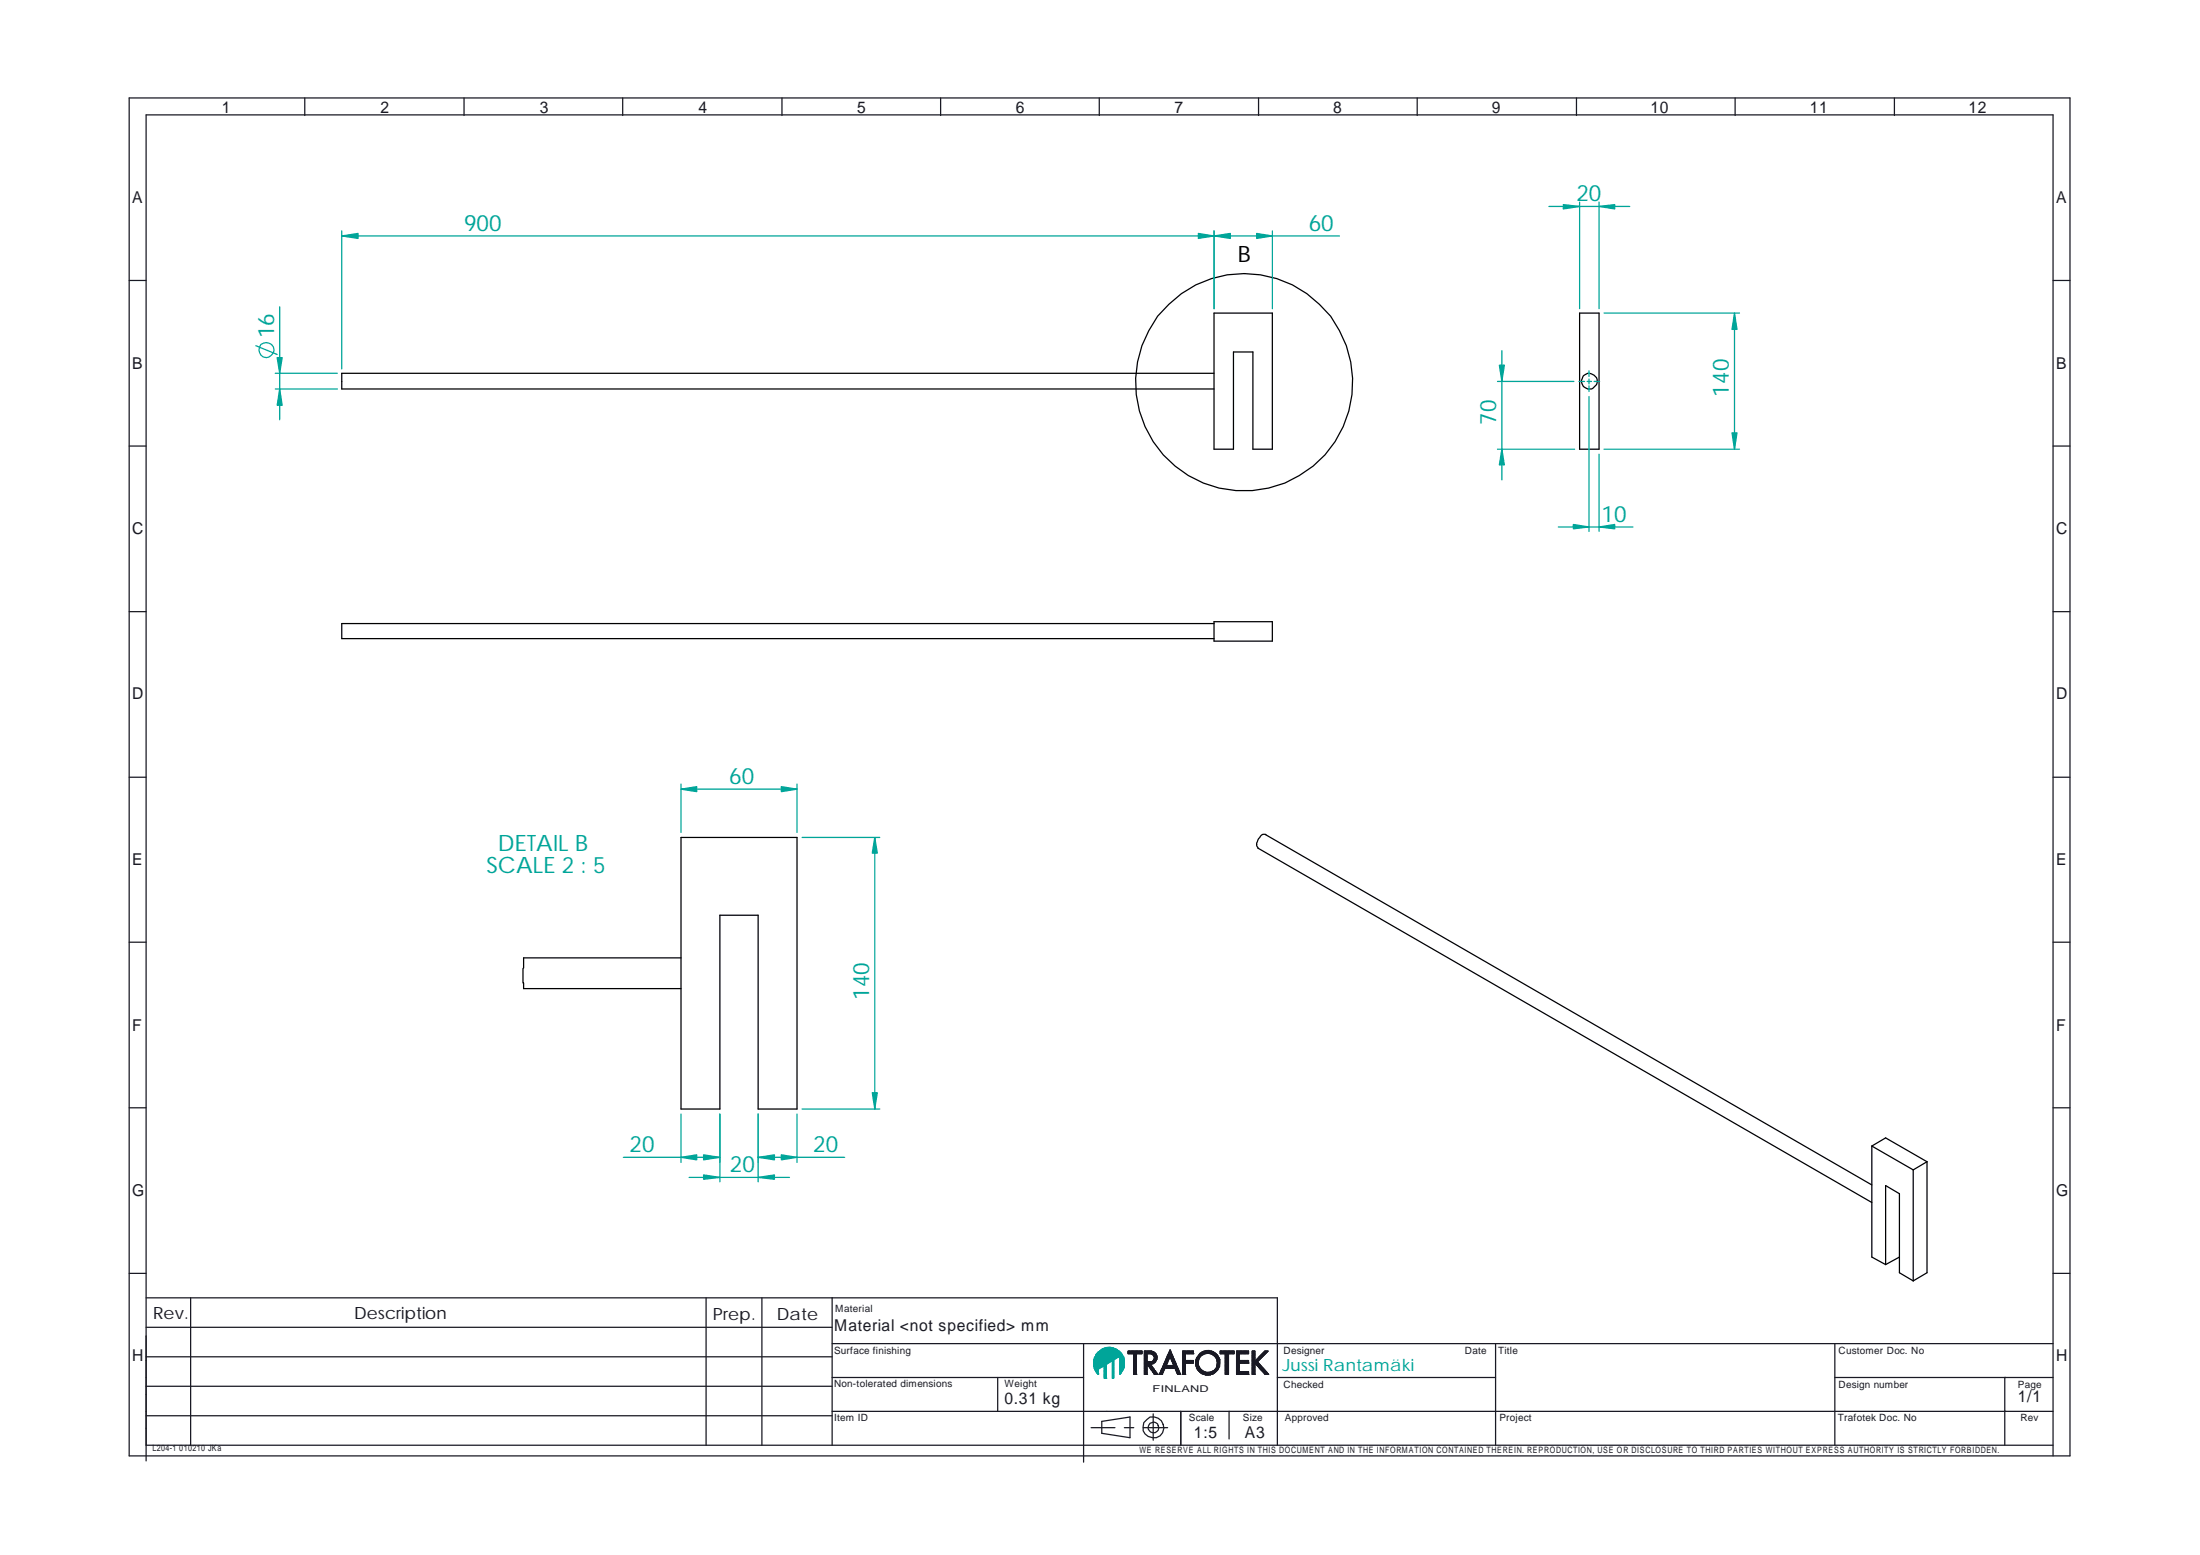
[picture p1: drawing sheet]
<svg xmlns="http://www.w3.org/2000/svg" width="297mm" height="210mm" viewBox="0 0 297 210" stroke-linecap="round" stroke-linejoin="round" font-family="sans-serif">
<g fill="none" stroke="#191924" stroke-width=".17">
<path d="M17.4 13.2h262.1v183.3h-262.1zM41.1 13.2v2.4M62.7 13.2v2.4M84.1 13.2v2.4M105.6 13.2v2.4M127 13.2v2.4M148.4 13.2v2.4M169.9 13.2v2.4M191.3 13.2v2.4M212.9 13.2v2.4M234.3 13.2v2.4M255.8 13.2v2.4"/>
<path d="M17.4 37.9h2.3M277.2 37.9h2.3M17.4 60.2h2.3M277.2 60.2h2.3M17.4 82.6h2.3M277.2 82.6h2.3M17.4 104.9h2.3M277.2 104.9h2.3M17.4 127.2h2.3M277.2 127.2h2.3M17.4 149.5h2.3M277.2 149.5h2.3"/>
<path d="M17.4 171.9h2.3M19.7 175.2h152.8v19.9M19.7 179.2h92.7M25.7 175.2v19.9M95.3 175.2v19.9M102.9 175.2v19.9M112.4 175.2v19.9M277.2 171.9h2.3M19.7 183.1h92.7M19.7 187.1h92.7M19.7 191.1h92.7M19.7 195.1h257.5"/>
<path d="M112.4 190.5h164.8M112.4 185.9h33.9M112.4 181.4h164.8M134.7 185.9v4.6M146.3 181.4v16M147.3 192.7h3.2M148.8 191.9l3.8-.6v2.8l-3.8-.6zM151.8 192.7h1.3M152.3 182.7h.8M152.4 182.4l-.1 .1M152.5 182.4l-.2 .2M152.6 182.4l-.3 .2"/>
<path d="M152.7 182.4l-.4 .3M152.7 182.4l-.3 .3M152.8 182.4l-.3 .3M153.1 185.5h.4M153.1 182.7v2.8M153.2 182.4l-.3 .3 .3-.3-.4 .3 .3-.3-.4 .3 .2-.3-.3 .3M153.3 182.4l-.3 .3M153.4 182.4l-.3 .3M153.4 182.9l-.3 .3 .3-.4-.3 .3M153.4 183l-.3 .3M153.4 183.1l-.3 .3M153.4 183.1l-.3 .4"/>
<path d="M153.4 183.2l-.3 .4M153.4 183.3l-.3 .4M153.4 183.4l-.3 .3M153.4 183.5l-.3 .3M153.4 183.6l-.3 .3M153.4 183.7l-.3 .3M153.4 183.7l-.3 .4M153.4 183.8l-.3 .4M153.4 184l-.3 .3 .3-.4-.3 .3M153.4 184.1l-.3 .3M153.4 184.2l-.3 .3M153.4 184.2l-.3 .4"/>
<path d="M153.4 184.3l-.3 .4M153.4 184.5l-.3 .3 .3-.4-.3 .4M153.4 184.6l-.3 .3M153.4 184.7l-.3 .3M153.4 184.8l-.3 .3M153.4 184.8l-.3 .4M153.4 184.9l-.3 .4M153.4 185.1l-.3 .3 .3-.4-.3 .3M153.4 185.2l-.3 .3M153.4 185.3l-.2 .2M153.4 185.4l-.1 .1M153.5 182.4l-.4 .4"/>
<path d="M153.6 182.4l-.5 .5M153.7 182.4l-.6 .6M153.8 182.4l-.7 .7M153.8 182.4l-.3 .3M153.9 182.4l-.3 .3M154.2 182.4v.3h-.8v2.8M154.2 182.4h-1.9v.3M154.2 182.4l-.4 .3 .2-.3-.3 .3M154.2 182.4l-.3 .3 .3-.2-.2 .2 .2-.1-.1 .1 .1-.1M154.3 192.7h3.3M154.5 185.5h.4M154.6 182.4l-.1 .1"/>
<path d="M154.7 182.4l-.2 .2M154.9 191.6l.4-.3a1.44 1.44 0 0 1 1.8 1.8 1.44 1.44 0 0 1-2.5 .5l-.3-.5v-.6l.1-.5zM154.9 183.8h.5M154.9 182.4l-.4 .3 .3-.3-.3 .2M154.9 182.8l-.4 .3M154.9 182.9l-.4 .3M154.9 183l-.4 .3M154.9 183.1l-.4 .3M154.9 183.1l-.4 .4M154.9 183.2l-.4 .4M154.9 183.3l-.4 .4M154.9 183.5l-.4 .3 .4-.4-.4 .3"/>
<path d="M154.9 183.6l-.4 .3M154.9 183.7l-.4 .3M154.9 183.7l-.4 .4M154.9 183.8l-.4 .4M154.9 184.2l-.4 .4M154.9 184.3l-.4 .4M154.9 184.4l-.4 .4M154.9 184.6l-.4 .3 .4-.4-.4 .3M154.9 184.7l-.4 .3M154.9 184.8l-.4 .3M154.9 184.8l-.4 .4M154.9 184.9l-.4 .4"/>
<path d="M154.9 185.1l-.4 .3 .4-.4-.4 .3M154.9 185.2l-.4 .3M154.9 185.3l-.3 .2M154.9 185.3l-.2 .2M154.9 185.4l-.1 .1M154.9 184.2v1.3M154.9 184.2l1 1.3M154.9 182.4l-.4 .4M154.9 184.2l.3-.4-.7 .7 .6-.7-.6 .6 .5-.6-.5 .5M154.9 184.2l.4-.4-.4 .4M155 182.4l-.5 .5M155.1 182.4l-.6 .6"/>
<path d="M155.1 182.7l.4-.3-.2 .3M155.2 184.5l.2-.2-.2 .3M155.3 184.2h.1M155.3 184.2l1 1.3M155.3 184.2l-.2 .1M155.4 182.7a.55 .55 0 0 1 .5 .6 .55 .55 0 0 1-.5 .5M155.4 182.4a.89 .89 0 0 1 .8 .9 .89 .89 0 0 1-.8 .9M155.4 182.7h-.5v1.1M155.4 182.4h-.9v3.1M155.4 182.4l-.5 .3 .3-.3-.7 .7M155.4 182.7l.3-.2-.3 .2M155.4 183.8l-.4 .4"/>
<path d="M155.4 184.2l-.3 .2 .3-.2-.2 .3M155.4 184.2l-.2 .3M155.4 184.4l-.1 .2M155.5 183.8l-.5 .4M155.5 184.1l.7-.6-.6 .6M155.5 184.4l-.2 .3 .2-.2-.1 .3M155.6 182.5l-.2 .2M155.6 183.7l-.6 .6 1.2-1.1-.8 1M155.6 184.5l-.2 .3M155.6 184.6l-.2 .2M155.6 185.1l.3-.2-.3 .3M155.7 184.7l-.3 .2"/>
<path d="M155.7 184.8l-.2 .1M155.7 190.9v3.5M155.8 182.5l-.3 .2M155.8 182.6l-.3 .2M155.8 183l.2-.3-.2 .4M155.8 183.5l.4-.4-.4 .5M155.8 184.8l-.3 .2 .3-.2-.2 .3M155.8 185.4l.2-.2-.1 .2M155.9 185.5h.5M155.9 182.6l-.3 .2M155.9 184.8l-.3 .3M155.9 185l-.2 .2"/>
<path d="M156 182.6l-.3 .3M156 182.7l-.3 .3M156 185l-.3 .3M156 185.1l-.2 .2 .2-.2M156 182.8l-.2 .3M156 183.8l-.1 .1M156.1 183.6l-.4 .5M156.1 183.7l-.3 .3M156.1 185.3l-.2 .2M156.1 185.3l-.1 .2 .2-.2-.2 .2 .2-.1-.1 .1M156.2 183l-.3 .3 .2-.3-.2 .2 .2-.4-.3 .3M156.2 183.1l-.3 .3"/>
<path d="M156.2 183.4l-.8 .8 .8-.9-.8 .9M156.3 185.4l-.1 .1M156.5 185.5h.5M156.7 185.1l.9-.8-.9 .9M157.1 185.2l-.4 .3M157.1 185.3l-.3 .2M157.1 185l-.5 .5M157.2 184.8l-.7 .6M157.2 184.7l-.6 .6M157.2 184.8l-.7 .7M157.3 184.7h1.4M157.3 184.7l-.4 .8 .1-.1"/>
<path d="M157.3 184.7l.3-.4-1 1M157.5 184.3h1M157.5 184.3l.5-1.2 .5 1.2M157.5 184.2l-.7 .6M157.5 184.3l-.7 .6M157.5 184.3l-.8 .7M157.6 183.1l.6-.5-.7 .7M157.6 184.1l-.7 .7M157.6 184l-.6 .7M157.6 183.8l-.6 .7M157.6 183.9l-.6 .7M157.6 182.9l.5-.3-.5 .4"/>
<path d="M157.6 183.7l-.5 .7M157.7 183.7l-.6 .6M157.7 183.6l-.6 .6M157.7 184.3l-.3 .4M157.8 182.6l.3-.2-.3 .3M157.8 183.5l-.7 .7M157.8 184.3l-.3 .4M157.9 183.2l-.7 .7M157.9 183.3l-.8 .8M157.9 183.1l-.6 .7M157.9 184.3l-.3 .4 .4-.4-.4 .4M158 182.2l-1.5 3.3"/>
<path d="M158 182.2l1.3 3.3M158 182.3l-.1 .1M158 182.4l-.2 .2M158 182.2v.1M158 182.3l-.1 .2M158.1 182.5l-.4 .3M158.1 184.3l-.4 .4M158.2 182.7l-.8 .8M158.2 182.8l-.8 .8M158.2 182.6l-.6 .5M158.2 184.3l-.4 .4M158.2 184.7l.5-.6-.5 .6"/>
<path d="M158.2 182.9l-.2 .2M158.2 183l-.2 .2M158.2 182.8l-.9 .9M158.2 184.3l-.3 .4M158.3 183.1l-.2 .2M158.3 183.1l-.2 .3M158.3 183l-.2 .2M158.3 184.3l-.3 .4M158.4 183.1l-.2 .3M158.4 183.2l-.2 .3M158.4 183.3l-.2 .3M158.4 184.3l-.3 .4 .4-.4"/>
<path d="M158.4 184.7l.4-.5-.3 .5 .3-.4-.2 .4 .3-.3-.2 .3M158.5 183.4l-.3 .3M158.5 183.5l-.3 .2M158.5 183.6l-.3 .2M158.6 183.6l-.3 .2M158.6 183.7l-.3 .2M158.6 183.7l-.3 .3M158.7 184.7l.3 .8M158.7 183.7l-.3 .3M158.7 183.8l-.3 .3M158.7 183.9l-.3 .3M158.7 184l-.2 .2"/>
<path d="M158.7 184.2l-.4 .5 .5-.5M158.9 184.5l-.2 .3M159 185.5h.4M159 184.6l-.3 .2M159 184.7l-.3 .2M159 184.8l-.3 .2M159.1 184.8l-.3 .2M159.1 184.8l-.3 .3M159.1 184.9l-.3 .3M159.2 184.9l-.3 .3M159.2 185l-.3 .3M159.2 185.1l-.3 .2"/>
<path d="M159.3 185.2l-.3 .2M159.3 185.3l-.3 .2M159.3 185.3l-.2 .2 .2-.2-.1 .2 .1-.1v.1M159.4 190.5v4.6M159.7 185.5h.4M159.7 185.5l.3-.2-.2 .2 .2-.2-.1 .2 .1-.1-.1 .1M159.8 182.4l-.1 .1M160 183.7h1.1M160 182.8l-.3 .3M160 183l-.3 .3M160 183.1l-.3 .3M160 183.1l-.3 .4"/>
<path d="M160 183.4l-.3 .3 .3-.4-.3 .4M160 183.6l-.3 .3M160 183.7l-.3 .3M160 183.7l-.3 .4 .4-.4M160 184.1l-.3 .3M160 184.2l-.3 .3M160 184.2l-.3 .4M160 184.5l-.3 .3 .3-.4-.3 .4M160 184.6l-.3 .3M160 184.7l-.3 .3M160 184.8l-.3 .3M160 182.9l-.3 .3"/>
<path d="M160 183.2l-.3 .4M160 183.5l-.3 .3M160 184.3l-.3 .4M160 184.8l-.3 .4M160 185l-.3 .3 .3-.4-.3 .4M160 185.1l-.3 .3M160 185.2l-.3 .3M160.2 182.4l-.5 .5 .4-.5-.4 .4 .3-.4-.3 .3 .2-.3-.2 .2 .2-.2-.2 .2M160.3 182.4l-.6 .6M160.4 182.4l-.7 .7M160.4 183.7l-.7 .6 .6-.6-.6 .5 .5-.5-.5 .5M160.4 182.4l-.3 .3"/>
<path d="M160.6 183.7l-.4 .3 .2-.3-.3 .3M160.7 183.7l-.3 .3M160.8 182.4l-.4 .3 .2-.3-.3 .3 .2-.3-.3 .3M160.8 183.7l-.4 .3M160.9 183.7l-.4 .3M160.9 182.4l-.4 .3M161 182.4l-.4 .3M161 182.4l-.3 .3M161.1 182.4h-1.4v3.1M161.1 182.4v.3M161.1 183.7v.3h-1.1v1.5M161.1 182.4l-.2 .3 .2-.2-.1 .2 .1-.1-.1 .1 .1-.1"/>
<path d="M161.1 183.7l-.4 .3 .3-.3-.4 .3M161.1 182.4l-.3 .3M161.1 183.7l-.2 .3 .2-.3-.1 .3 .1-.2-.1 .2 .1-.1M161.2 182.7h-1.2v1M161.5 184.6l.3-.3-.3 .4M161.7 184.9l.3-.2-.2 .2M161.8 183.8l-.3 .4 .3-.2-.3 .3 .3-.2-.3 .3 .3-.2-.3 .3 .3-.3M161.8 183.6l-.3 .4 .3-.3M161.8 183.7l-.3 .4M161.9 183.5l-.4 .4M161.9 184.4l-.3 .3M161.9 184.5l-.3 .3"/>
<path d="M161.9 184.6l-.3 .2M162 183.3l-.5 .5M162 184.6l-.3 .2M162.1 182.7a1.63 1.63 0 0 1 2.4 .5 1.63 1.63 0 0 1-.9 2.3 1.61 1.61 0 0 1-2-.7 1.61 1.61 0 0 1 .5-2.1zM162.1 183.1l-.6 .6M162.1 182.6l-.3 .4M162.1 185.3l.2-.3-.2 .3M162.1 184.8l-.3 .2M162.1 184.8l-.2 .2M162.1 184.8l-.2 .3 .2-.2-.1 .3M162.2 182.6l-.5 .5M162.2 184.9l-.2 .3"/>
<path d="M162.2 185l-.2 .2M162.3 182.5l-.7 .7M162.4 182.5l-.9 .8M162.5 182.5l-1 .9M162.5 185.1l-.4 .2M162.6 182.4l-1.1 1.1M162.6 185.2l-.3 .2M162.6 182.7l.5-.4-.4 .4M162.6 185.2l-.2 .2 .3-.2M162.7 185.3l-.2 .2M162.8 182.4l-1.3 1.3 1.2-1.3-1.2 1.2M162.8 182.6l.4-.3-.4 .4"/>
<path d="M162.8 185.3l-.2 .2 .4-.2-.3 .3 .4-.3-.3 .3 .4-.3-.3 .3 .3-.3M162.9 182.3l-.7 .7M163 182.3l-.5 .5M163.3 182.3l-.4 .3M163.3 182.4l-.2 .2 .4-.2-.3 .2 .4-.2M163.3 185.3l-.3 .3M163.4 182.7l.3-.2-.2 .2M163.5 185.2l-.4 .4M163.5 185.5l1.2-1.1-1.1 1.1M163.6 182.4l-.3 .2M163.6 182.4l-.3 .3M163.6 185.2l-.4 .4 .5-.4"/>
<path d="M163.7 182.4l-.3 .3M163.7 182.5l-.3 .2M163.8 182.5l-.2 .2M163.8 182.6l-.2 .2M163.8 185l-.6 .6M164 182.6l-.3 .2M164.1 182.6l-.4 .3M164.1 182.7l-.2 .2M164.2 182.7l-.3 .3M164.2 182.8l-.2 .2M164.3 182.8l-.3 .3M164.3 184.5l.4-.4-.4 .5"/>
<path d="M164.3 182.9l-.2 .2 .2-.1M164.3 184.2l.4-.3-.4 .4M164.4 183l-.2 .2 .2-.1M164.4 183.1l-.2 .2M164.4 183.1l-.1 .2 .2-.2-.2 .3M164.4 184.9l-.4 .4M164.5 183.2l-.2 .3M164.5 184.7l-.7 .7M164.5 184.8l-.6 .5M164.6 183.2l-.3 .3M164.6 183.4l-.3 .3 .3-.4-.3 .3M164.6 184.5l-.9 1"/>
<path d="M164.6 184.6l-.9 .9M164.7 183.5l-.4 .2M164.7 183.5l-.4 .3 .4-.2-.3 .4M164.7 183.7l-.4 .4M164.7 183.8l-.4 .4M164.7 184l-.4 .4M164.7 184.2l-.5 .6M164.7 184.3l-1.3 1.3 1.3-1.4-1.4 1.4M164.8 182.7h.6M164.8 182.5v-.1v.2l.1-.2-.1 .2 .2-.2-.2 .3M165.1 182.4l-.3 .3M165.2 182.4l-.4 .3"/>
<path d="M165.3 182.4l-.4 .3M165.4 182.4l-.4 .3M165.4 182.7v2.8M165.4 182.7l.5-.3-.5 .4 .5-.4-.5 .5 .6-.5-.6 .6 .7-.6-.2 .3M165.7 182.4l-.3 .3 .2-.3-.4 .3 .2-.3-.3 .3M165.8 182.4l-.4 .3M165.9 182.7v2.8h-.5M165.9 183.3l-.5 .4 .5-.5-.5 .4M165.9 182.7l-.5 .4M165.9 182.8l-.5 .3M165.9 182.9l-.5 .3M165.9 183l-.5 .3"/>
<path d="M165.9 183.1l-.5 .3M165.9 183.1l-.5 .4M165.9 183.4l-.5 .3M165.9 183.5l-.5 .3M165.9 183.6l-.5 .3M165.9 183.7l-.5 .3M165.9 183.8l-.5 .4 .5-.5-.5 .4M165.9 183.9l-.5 .3M165.9 184l-.5 .3M165.9 184.1l-.5 .3M165.9 184.2l-.5 .3M165.9 184.2l-.5 .4"/>
<path d="M165.9 184.4l-.5 .4 .5-.5-.5 .4M165.9 184.5l-.5 .3M165.9 184.6l-.5 .3M165.9 184.7l-.5 .3M165.9 184.8l-.5 .3M165.9 184.9l-.5 .4 .5-.5-.5 .4M165.9 185l-.5 .3M165.9 185.1l-.5 .3M165.9 185.4l-.2 .1 .2-.2-.3 .2 .3-.2-.4 .2 .4-.3-.5 .3M165.9 190.5v3.7M166.2 182.4l-.3 .3M166.3 182.4l-.4 .3"/>
<path d="M166.4 182.4l-.4 .3M166.5 182.4l-.4 .3M166.6 182.4v.3h-.7M166.6 182.4h-1.8v.3M166.6 182.4l-.4 .3M166.6 182.5l-.2 .2M166.6 182.6l-.1 .1 .1-.1-.1 .1M167 185.5h1.7M167 182.4v.1M167.1 182.4l-.1 .2M167.2 182.4l-.2 .2M167.3 183.7h1.3"/>
<path d="M167.3 185.2h1.3M167.3 182.9l-.3 .3M167.3 183.4l-.3 .3M167.3 182.4l-.3 .3 .4-.3-.4 .4M167.3 182.8l-.3 .3M167.3 183l-.3 .3M167.3 183.1l-.3 .3M167.3 183.1l-.3 .4M167.3 183.2l-.3 .4M167.3 183.3l-.3 .4M167.3 183.5l-.3 .3M167.3 183.7l-.3 .3 .3-.4-.3 .3"/>
<path d="M167.3 184.1l-.3 .3M167.3 184.2l-.3 .3M167.3 184.2l-.3 .4M167.3 184.3l-.3 .4M167.3 184.4l-.3 .4M167.3 184.5l-.3 .3M167.3 184.6l-.3 .3M167.3 184.8l-.3 .3 .3-.4-.3 .3M167.3 184.8l-.3 .4M167.3 184.9l-.3 .4M167.3 185l-.3 .3M167.3 185.1l-.3 .3"/>
<path d="M167.3 185.2l-.3 .3M167.4 183.7l-.4 .4M167.5 183.7l-.5 .5M167.5 182.4l-.5 .5M167.6 183.7l-.6 .5M167.6 182.4l-.6 .6M167.6 185.2l-.4 .3 .3-.3-.5 .3M167.6 185.2l-.3 .3M167.7 183.7l-.7 .6M167.7 185.2l-.3 .3M167.8 182.4l-.4 .3 .2-.3-.6 .7M167.8 183.7l-.3 .3"/>
<path d="M167.8 185.2l-.3 .3M167.9 182.4l-.3 .3M167.9 183.7l-.3 .3M168 182.4l-.4 .3M168 183.7l-.4 .3M168.1 182.4l-.4 .3M168.1 185.2l-.4 .3 .3-.3-.4 .3 .3-.3-.3 .3M168.2 183.7l-.3 .3 .2-.3-.4 .3M168.2 185.2l-.3 .3M168.3 183.7l-.3 .3M168.3 185.2l-.3 .3M168.4 182.4l-.3 .3 .2-.3-.3 .3 .2-.3-.4 .3"/>
<path d="M168.4 183.7l-.3 .3M168.5 182.4l-.4 .3M168.5 183.7l-.4 .3M168.6 182.4v.3h-1.3v1M168.6 182.4h-1.6v3.1M168.6 183.7v.3M168.6 185.2v.3M168.6 185.2l-.5 .3 .3-.3-.3 .3M168.6 182.6l-.1 .1 .1-.1-.2 .1 .2-.2-.3 .2M168.6 182.4l-.4 .3M168.6 183.7l-.4 .3M168.6 183.7l-.3 .3 .3-.3-.2 .3 .2-.2"/>
<path d="M168.6 183.9l-.1 .1M168.6 185.3l-.3 .2M168.6 185.3l-.2 .2M168.6 185.4l-.1 .1M168.7 184h-1.4v1.2M169.1 185.5h.4M169.1 184.1l1.7-1.7h.4l-1.7 1.7M169.2 182.4l-.1 .1M169.2 182.4l-.1 .2M169.3 182.4l-.2 .2M169.4 182.4h-.3v3.1M169.4 182.4v1.3"/>
<path d="M169.4 185.5v-1.5l1.5 1.5M169.4 184.2l-.3 .3M169.4 182.4l-.3 .3M169.4 182.6l-.3 .3 .3-.4-.3 .3M169.4 182.6l-.3 .4M169.4 182.7l-.3 .4M169.4 182.8l-.3 .3M169.4 182.9l-.3 .3M169.4 183l-.3 .3M169.4 183.1l-.3 .3M169.4 183.1l-.3 .4M169.4 183.2l-.3 .4"/>
<path d="M169.4 183.3l-.3 .4M169.4 183.4l-.3 .3M169.4 183.5l-.3 .3M169.4 183.7l-.3 .3 .3-.4-.3 .3M169.4 184.1l-.3 .3M169.4 184.2l-.3 .4M169.4 184.3l-.3 .4M169.4 184.4l-.3 .4M169.4 184.5l-.3 .3M169.4 184.6l-.3 .3M169.4 184.8l-.3 .3 .3-.4-.3 .3M169.4 184.8l-.3 .4"/>
<path d="M169.4 184.9l-.3 .4M169.4 185l-.3 .3M169.4 185.1l-.3 .3M169.4 185.2l-.3 .3M169.4 185.3l-.2 .2M169.4 185.4l-.1 .1M169.6 184.2l.2-.3-.2 .2 .2-.3 1.5 1.7h-.4M169.8 184l-.1 .2M169.8 184.4l.3-.2-.2 .3M169.9 184l-.2 .2M169.9 184.1l-.1 .1M170 184.1l-.2 .2 .2-.1-.2 .2"/>
<path d="M170.1 184.2l-.3 .2M170.2 184.2l-.3 .3M170.2 184.3l-.3 .2M170.2 184.3l-.3 .3M170.2 184.3l-.2 .3M170.3 184.3l-.3 .3M170.3 184.4l-.3 .2M170.3 184.4l-.3 .3M170.3 184.4l-.2 .3 .2-.2M170.3 184.8l.2-.1-.2 .2M170.3 184.5l-.2 .3M170.3 184.5l-.1 .3 .2-.2-.2 .2"/>
<path d="M170.3 184.9l.3-.1-.3 .2M170.6 184.8l-.2 .2M170.6 185.3l.3-.2-.2 .2M170.7 184.8l-.3 .3M170.7 184.9l-.2 .2M170.8 184.9l-.3 .3 .3-.2-.2 .3M170.8 185.5l.2-.2-.1 .2M170.9 182.4l-1.8 1.8M170.9 185l-.3 .3M170.9 185.1l-.2 .2M170.9 185.2l-.2 .1M170.9 185.2l-.2 .2"/>
<path d="M170.9 185.2l-.1 .2 .2-.2M171.1 182.4l-2 1.9M171.1 185.3l-.2 .2M171.1 185.3l-.1 .2 .2-.1-.1 .1M172.5 185.9h29.4M201.9 181.4v13.7M247.7 181.4v13.7M247.7 185.9h29.5M270.7 185.9h.1M270.7 190.5h.1M270.7 185.9v9.2M277.2 196.5v-181h-257.5v181.7"/>
<circle cx="155.7" cy="192.7" r=".71"/>
<circle cx="163.1" cy="183.9" r="1.3"/>
</g>
<g fill="none" stroke="#00a599" stroke-width=".17">
<path d="M46.1 31.8h134.7M46.1 31.2v18.6M163.9 31.2v10.5M171.8 31.2v10.5M209.1 27.9h10.9M213.3 27.3v14.4M215.9 27.3v14.4M34.5 46.7l2.9 1.2M37.2 50.4h8.4M37.2 52.5h8.4M37.8 41.4v15.3M202.2 51.5h10.3"/>
<path d="M202.8 47.3v17.5M213.2 51.5h.8M214.3 51.5h.6M214.5 50.1v.7M214.5 51.2v.6M214.5 52.1v.7M214.5 53.5v18.2M215.2 51.5h.8M216.6 42.3h18.3M234.2 42.3v18.3M202.2 60.6h10.4M210.4 71.1h10.1"/>
<path d="M215.9 61.3v10.4M216.6 60.6h18.3M91.9 105.8v6.6M91.9 106.5h15.7M107.6 105.8v6.6M108.3 113h10.5M118.1 113v36.7M84.2 156.2h13M91.9 150.4v6.5M93 158.9h13.6M97.2 150.4v9.1M102.4 156.2h11.6"/>
<path d="M102.4 150.4v9.1M107.6 150.4v6.5M108.3 149.7h10.5M147.7 184.5l2.6-2.5-2.6 2.6 2.7-2.6-2.7 2.7 2.8-2.7-2.8 2.8M147.9 185l2.9-2.8-2.9 2.9M148.1 185.3l.2-.1-.1 .2 .1-.1M148.3 185.5a2.12 2.12 0 0 1 .3-3.2 2.12 2.12 0 0 1 3.1 .9l.1 .8-.2 .8-.4 .7M148.3 184.9l-.3 .3 .3-.2-.2 .3 .2-.2M148.3 185.4h.1M148.3 185.5h.1M148.3 182.5l-.1 .1M148.5 184.7l2.4-2.5-2.9 2.9"/>
<path d="M148.6 182.3l-.6 .5M148.7 182.2l-.8 .7M148.8 182.1l-.9 1M148.8 182.1l-1 1M148.9 182l-1.1 1.2M149.1 184.3l-.8 .5v.7M149.1 184.3v1.7M149.1 182l-1.4 1.3M149.1 186l.3-.1-.2 .1 .2-.1-.1 .1h.1M149.2 182l-1.5 1.4M149.3 182l-1.6 1.6 1.7-1.6M149.4 184.7l-.3 .2 .3-.1-.3 .2 .3-.2-.3 .4 .3-.2-.3 .3 .3-.2-.3 .2"/>
<path d="M149.4 185.2l-.3 .2M149.4 185.3l-.3 .2 .3-.2-.3 .4 .3-.2-.3 .3 .3-.2-.3 .3 .3-.2-.3 .2M149.4 185.8l-.3 .2M149.4 182l-1.7 1.7M149.4 181.9l-1.7 1.8 1.8-1.8-1.8 1.9 1.9-1.9M149.7 184l1.4-1.5-1.6 1.6M150 181.9l-2.3 2.3 2.2-2.3-2.2 2.3 2.2-2.3-2.2 2.2 2.1-2.2-2.1 2.1 2-2.1-2 2M150 182l-2.3 2.3 2.4-2.3-2.4 2.4 2.5-2.4M150.2 183.7l-.8 .5v1.8h-.3M150.2 183.7v2.3M150.2 184.2l.2-.1-.2 .2 .2-.1-.2 .2 .2-.2-.2 .5 .2-.2M150.2 184.8l.2-.1-.2 .2 .2-.1-.2 .4 .2-.2"/>
<path d="M150.2 185.3l.2-.1-.2 .2 .2-.1-.2 .4 .2-.2M150.2 185.9l.2-.1-.2 .2M150.4 183.6v2.4h-.2M150.4 183.6l-.2 .4 .2-.2-.2 .3 .2-.2M150.4 184l-.2 .2M150.4 184.6l-.2 .2M150.4 185.1l-.2 .2M150.4 185.6l-.2 .2M150.4 185.7l-.2 .2M150.4 185.9l-.2 .1M150.4 185.9l-.1 .1M150.6 182l-2.8 2.8 2.7-2.8-2.7 2.8"/>
<path d="M150.6 182.1l-2.8 2.8 2.9-2.8M150.7 182.1l-2.8 2.8M150.7 182.1l-2.8 2.9M150.7 183.3l.7-.7-.9 .8M150.8 182.1l-2.9 2.9M150.8 183.2l.6-.5-.4 .5M151 182.3l-2.4 2.3M151 182.3l-2.2 2.2M151 182.3l-2.1 2.1M151 182.4l-1.9 1.9M151.1 182.4l-2 2 .3-.2-.3 .3 .3-.2-.3 .3 .3-.2-.3 .4 .3-.2-.3 .2M151.1 183.1l.4-.3-.3 .3"/>
<path d="M151.2 183.1v2.4M151.2 183.1l-.8 .5M151.2 182.5l-1.4 1.4M151.2 182.6l-1.2 1.1M151.2 183.3l.4-.3-.4 .4 .4-.3-.4 .4M151.3 182.6l-1.2 1.1M151.3 182.6l-1.1 1.1M151.3 182.6l-.8 .9M151.4 185.3l-.2 .2M151.5 182.7l-.5 .4M151.5 182.9l-.3 .2M151.6 182.9l-.4 .3"/>
<path d="M151.6 185l-.4 .4 .3-.2M151.6 183.1l-.4 .5M151.6 184.9l-.4 .4M151.7 183.1l-.5 .6M151.7 183.4l-.5 .5 .5-.6-.5 .5M151.7 184.7l-.5 .5M151.7 184.8l-.5 .5M151.8 183.4l-.6 .6 .6-.5-.6 .7M151.8 184.1l-.6 .6 .6-.8-.6 .6 .6-.7-.6 .6 .6-.7-.6 .6 .6-.6-.6 .5M151.8 184.2l-.6 .6M151.8 184.3l-.6 .6 .6-.7-.6 .6M151.8 184.4l-.6 .6"/>
<path d="M151.8 184.5l-.6 .6 .6-.5"/>
<circle cx="36" cy="47.2" r=".99"/>
</g>
<g fill="none" stroke="#000" stroke-width=".17">
<path d="M163.9 50.4h-117.8v2.1h117.8M163.9 42.3h7.9v18.3h-2.6v-13.1h-2.7v13.1h-2.6zM213.3 42.3h2.6v18.3h-2.6zM163.9 84.2h-117.8v2h117.8M163.9 83.9h7.9v2.6h-7.9zM91.9 113h15.7v36.7h-5.2v-26.2h-5.2v26.2h-5.3zM91.9 129.3h-21.2v1.4h-.1l.1 2.7h21.2M252.7 159.9l-81.8-47.3a.62 .62 0 0 0-.8 .4 1.07 1.07 0 0 0-.3 1.5l82.9 47.8M252.7 154.7l5.6 3.2M252.7 154.7l1.9-1.1 5.6 3.2M252.7 154.7v15l1.9 1M258.3 157.9v15"/>
<path d="M260.2 156.8v15l-1.9 1.1M260.2 156.8l-1.9 1.1M254.6 170.7v-10.7l1.9 1.1v10.7l1.8 1.1M256.5 169.7l-1.9 1"/>
<circle cx="168" cy="51.6" r="14.7"/>
<circle cx="214.6" cy="51.4" r="1.05"/>
</g>
<g fill="#00a599" stroke="#00a599" stroke-width=".17">
<path d="M163.9 31.8l2.2-.3v.7z"/>
<path d="M169.7 31.5l2.1 .3-2.1 .4z"/>
<path d="M161.8 31.5l2.1 .3-2.1 .4z"/>
<path d="M46.1 31.8l2.2-.3v.7z"/>
<path d="M37.4 48.3h.7l-.3 2.1z"/>
<path d="M37.8 52.5l.3 2.2h-.7z"/>
<path d="M215.9 27.9l2.1-.3v.6z"/>
<path d="M211.1 27.6l2.2 .3-2.2 .3z"/>
<path d="M234.2 42.3l.3 2.2h-.7z"/>
<path d="M233.8 58.4h.7l-.3 2.2z"/>
<path d="M202.4 49.3h.7l-.3 2.2z"/>
<path d="M202.8 60.6l.3 2.2h-.7z"/>
<path d="M212.4 70.8l2.1 .3-2.1 .3z"/>
<path d="M215.9 71.1l2.1-.3v.6z"/>
<path d="M117.8 147.5h.6l-.3 2.2z"/>
<path d="M118.1 113l.3 2.2h-.6z"/>
<path d="M102.4 156.2l2.2-.3v.7z"/>
<path d="M105.5 155.9l2.1 .3-2.1 .4z"/>
<path d="M91.9 156.2l2.2-.3v.7z"/>
<path d="M95 155.9l2.2 .3-2.2 .4z"/>
<path d="M91.9 106.5l2.2-.3v.7z"/>
<path d="M105.5 106.2l2.1 .3-2.1 .4z"/>
<path d="M95 158.6l2.2 .3-2.2 .3z"/>
<path d="M102.4 158.9l2.2-.3v.6z"/>
</g>
<g font-size="3" fill="#00a599">
<text x="212.8" y="27.2">20</text>
<text x="62.7" y="31.2">900</text>
<text x="176.7" y="31.2">60</text>
<text x="37" y="45.6" transform="rotate(-90 37 45.6)">16</text>
<text x="233.4" y="53.5" transform="rotate(-90 233.4 53.5)">140</text>
<text x="202" y="57.3" transform="rotate(-90 202 57.3)">70</text>
<text x="216.2" y="70.5">10</text>
<text x="98.5" y="105.8">60</text>
<text x="65.7" y="117.9">SCALE 2 : 5</text>
<text x="67.2" y="114.9">DETAIL B</text>
<text x="117.3" y="135" transform="rotate(-90 117.3 135)">140</text>
<text x="85" y="155.5">20</text>
<text x="109.8" y="155.5">20</text>
<text x="98.5" y="158.3">20</text>
</g>
<text font-size="3" x="167.1" y="35.3">B</text>
<g font-size="2.3" fill="#191924">
<text x="20.7" y="178">Rev.</text>
<text x="47.8" y="178">Description</text>
<text x="96.3" y="178.2">Prep.</text>
<text x="104.9" y="178.2">Date</text>
</g>
<text font-size="2.3" fill="#00a599" x="173.1" y="185">Jussi Rantamäki</text>
<g font-size="2.2" fill="#191924">
<text x="30" y="15.3">1</text>
<text x="51.4" y="15.3">2</text>
<text x="72.9" y="15.3">3</text>
<text x="94.3" y="15.3">4</text>
<text x="115.7" y="15.3">5</text>
<text x="137.2" y="15.3">6</text>
<text x="158.6" y="15.3">7</text>
<text x="180" y="15.3">8</text>
<text x="201.4" y="15.3">9</text>
<text x="222.8" y="15.3">10</text>
<text x="244.3" y="15.3">11</text>
<text x="265.8" y="15.3">12</text>
<text x="17.9" y="27.4">A</text>
<text x="277.6" y="27.4">A</text>
<text x="17.9" y="49.8">B</text>
<text x="277.6" y="49.8">B</text>
<text x="17.9" y="72.1">C</text>
<text x="277.6" y="72.1">C</text>
<text x="17.9" y="94.4">D</text>
<text x="277.6" y="94.4">D</text>
<text x="17.9" y="116.8">E</text>
<text x="277.6" y="116.8">E</text>
<text x="17.9" y="139.1">F</text>
<text x="277.6" y="139.1">F</text>
<text x="17.9" y="161.4">G</text>
<text x="277.6" y="161.4">G</text>
<text x="112.6" y="179.7">Material &lt;not specified&gt; mm</text>
<text x="17.9" y="183.7">H</text>
<text x="277.6" y="183.7">H</text>
<text x="135.6" y="189.6">0.31 kg</text>
<text x="272.5" y="189.2">1/1</text>
<text x="161.2" y="194.2">1:5</text>
<text x="168.1" y="194.2">A3</text>
</g>
<g font-size="1.4" fill="#191924">
<text x="112.8" y="177.1">Material</text>
<text x="112.6" y="182.7">Surface finishing</text>
<text x="173.3" y="182.7">Designer</text>
<text x="197.8" y="182.7">Date</text>
<text x="202.3" y="182.7">Title</text>
<text x="248.2" y="182.7">Customer Doc. No</text>
<text x="112.6" y="187.2">Non-tolerated dimensions</text>
<text x="112.6" y="191.8">Item ID</text>
<text x="135.6" y="187.2">Weight</text>
<text x="160.5" y="191.8">Scale</text>
<text x="167.8" y="191.8">Size</text>
<text x="173.3" y="187.3">Checked</text>
<text x="173.5" y="191.8">Approved</text>
<text x="202.4" y="191.8">Project</text>
<text x="248.2" y="191.9">Trafotek Doc. No</text>
<text x="248.2" y="187.3">Design number</text>
<text x="272.5" y="187.3">Page</text>
<text x="272.8" y="191.9">Rev</text>
</g>
<text font-size="1.3" fill="#191924" x="155.6" y="187.9">FINLAND</text>
<g font-size="1.2" fill="#191924">
<text x="20.6" y="195.8">L204-1 010210 JKa</text>
<text x="153.8" y="196.2">WE RESERVE ALL RIGHTS IN THIS DOCUMENT AND IN THE INFORMATION CONTAINED THEREIN. REPRODUCTION, USE OR DISCLOSURE TO THIRD PARTIES WITHOUT EXPRESS AUTHORITY IS STRICTLY FORBIDDEN.</text>
</g>
</svg>
